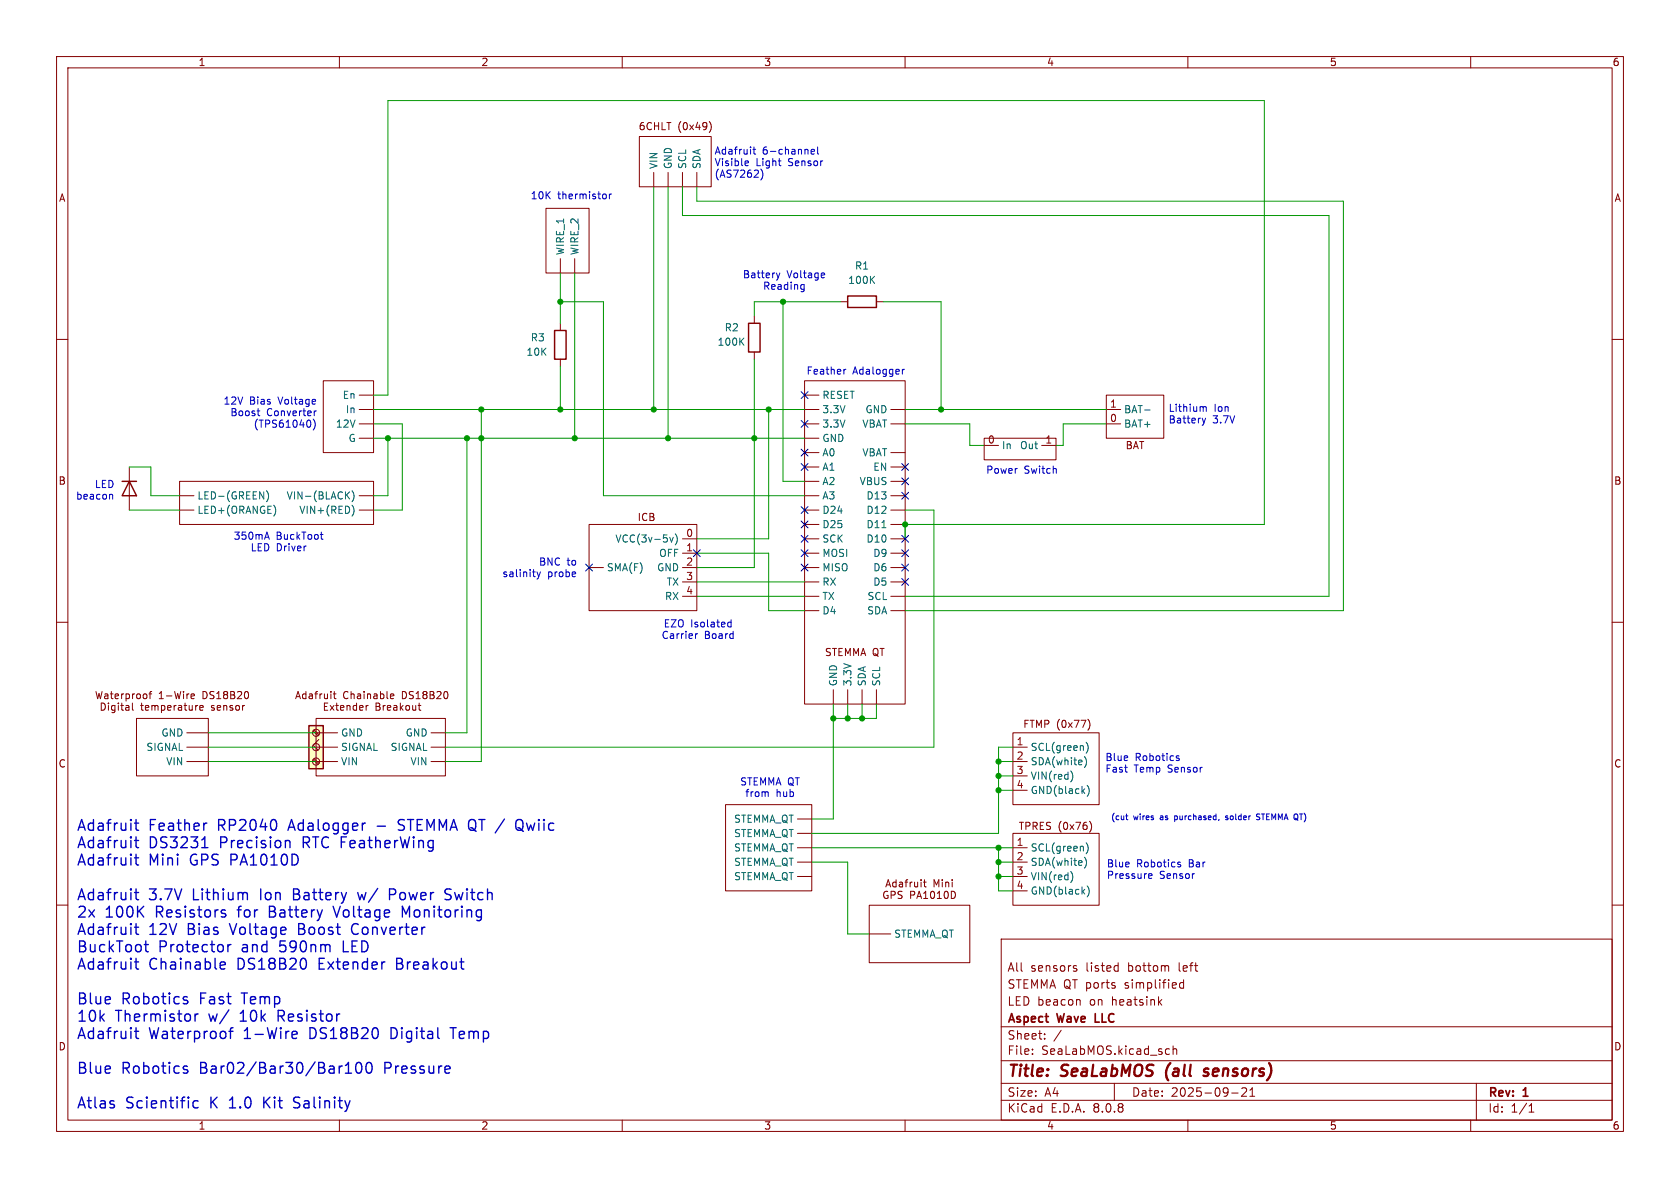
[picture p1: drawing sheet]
<svg xmlns="http://www.w3.org/2000/svg" width="297mm" height="210mm" viewBox="0 0 297 210" stroke-linecap="round" stroke-linejoin="round" font-family="sans-serif">
<g fill="none" stroke="#840000" stroke-width=".18">
<path d="M10 10h277v190h-277zM12 12h273v186h-273zM60 10v2M110 10v2M160 10v2M210 10v2M260 10v2M113 24.1h12.7v8.9h-12.7zM115.6 30.5v2.5M118.1 30.5v2.5M120.6 30.5v2.5M123.2 30.5v2.5"/>
<path d="M125.4 21.5a1.46 1.46 0 0 1 0 1.9M133.3 55.9v1.3M148.6 53.3h1.3M154.9 53.3h1.3M10 60h2M57.1 67.3h8.9v12.7h-8.9zM63.5 74.9h2.5M63.5 72.4h2.5M63.5 69.9h2.5M63.5 77.5h2.5M133.3 62.2v1.3M174 77.5h12.7v3.8h-12.7z"/>
<path d="M174 78.7h2.5M184.1 78.7h2.6M195.6 69.9h10.1v7.6h-10.1zM195.6 74.9h2.5M195.6 72.4h2.5M285 60h2M10 110h2M285 110h2M128.3 142.2h15.2v15.3h-15.2zM141 154.9h2.5M141 152.4h2.5M141 149.9h2.5"/>
<path d="M141 147.3h2.5M141 144.8h2.5M10 160h2M177 166h108v32h-108zM190 171.2l.3 .1 .1 .2-.2 .2h-.3M190 170.7l.3 .1M190.7 176.7l.3 .2v.8M197.2 170.7l.5 .1M197.7 171.6l-.5 .1M197.7 170.2v1.5M205 177.1l.4 .6M205.4 176.7l-.6 .6"/>
<path d="M206.4 170.7l.2 .2v.8M209.2 173.2v1.5M209.2 173.8l-.4-.1-.3 .3v.4l.2 .2h.5M285 160h2M60 198v2M110 198v2M160 198v2M177 194.5h108M177 191.5h108M177 187.5h108M177 181.5h108M182.5 186.3v.1"/>
<path d="M182.5 185.5v.1M184.7 183.6v.1M184.7 182.8v.1M187.6 182.1l-1.3 2M197 191.5v3M206.3 185.4l.4 .1M206.7 186.3l-.4 .1M207.4 185.5l.2-.1 .4 .1v.9M207.4 184.9v1.5M210 198v2M217.7 193.2h1.2M220.3 192.4v.5l-.8 .9h.9"/>
<path d="M221 193.8h.8M221 192.7l.4-.4v1.5M260 198v2M261 191.5v6.5M270.3 196.6h.9M270.3 195.5l.4-.4v1.5"/>
</g>
<path d="M206.2 189.3v1.1M213.6 189a.49 .49 0 0 0-.8 .3l.1 .1 .7 .2v.3l-.3 .3-.6-.1" fill="none" stroke="#840000" stroke-width=".4"/>
<path d="M193.6 179.2v1.5h.7" fill="none" stroke="#840000" stroke-width=".3"/>
<path d="M132.3 57.2h2.1v5h-2.1zM149.9 52.3h5v2.1h-5z" fill="none" stroke="#840000" stroke-width=".25"/>
<path d="M131.5 59.8l-.7 .7M154.1 49.4l.5 .7M154.6 48.8l-.7 .8M131 60.3l.5 .7M202.4 72.5h.9" fill="none" stroke="#006464" stroke-width=".18"/>
<path d="M54.6 128.3h2.5v7.6h-2.5z" fill="#ffffc2"/>
<g fill="none" stroke="#840000" stroke-width=".18">
<path d="M96.5 36.8h7.6v11.5h-7.6zM99.1 45.7v2.6M99.1 57.2v1.2M101.6 45.7v2.6M99.1 63.5v1.3M142.2 67.3h17.8v57.2h-17.8zM142.2 74.9h2.6M142.2 72.4h2.6M142.2 77.5h2.6M142.2 69.9h2.6M157.5 74.9h2.5M157.5 72.4h2.5"/>
<path d="M22.9 82.6v7.6M31.7 85.1h34.3v7.6h-34.3zM31.7 90.2h2.6M31.7 87.6h2.6M63.5 90.2h2.5M63.5 87.6h2.5M104.1 92.7h19.1v15.3h-19.1zM120.6 95.3h2.6M120.6 97.8h2.6M142.2 90.2h2.6M142.2 87.6h2.6M142.2 95.3h2.6"/>
<path d="M142.2 97.8h2.6M142.2 80h2.6M142.2 82.6h2.6M142.2 85.1h2.6M142.2 92.7h2.6M157.5 90.2h2.5M157.5 87.6h2.5M157.5 95.3h2.5M157.5 97.8h2.5M157.5 80h2.5M157.5 82.6h2.5M157.5 85.1h2.5"/>
<path d="M157.5 92.7h2.5M104.1 100.3h2.6M120.6 100.3h2.6M120.6 102.9h2.6M120.6 105.4h2.6M142.2 100.3h2.6M142.2 102.9h2.6M142.2 105.4h2.6M142.2 108h2.6M157.5 100.3h2.5M157.5 102.9h2.5M157.5 105.4h2.5"/>
<path d="M157.5 108h2.5M17 122.2l.3 1.3 .2-.9 .2 .9 .4-1.3M17.9 124.3v1.3l.6-.2M18.5 122.7h.5l.1 .8M19.2 124.7v.9M19.5 122.7h.5M19.7 122.2v1.1M19.8 125.4l.2 .2 .3-.1M20.3 124.7v1l-.2 .3-.3-.1M20.4 123.1l.6-.1-.1-.3h-.4l-.1 .1v.6h.5M20.9 124.3v.1M20.9 124.7v.9"/>
<path d="M21.3 124.7h.5M21.5 122.7v.8M21.5 124.3v1.1l.3 .2M21.9 122.7l-.4 .2M22.3 124.8h.4l.1 .8M22.3 122.7h.3l.3 .2-.1 .5h-.5M22.3 122.7v1.2M22.8 125l-.4 .1-.2 .2 .2 .3 .4-.1M23.4 124.3v1.1l.2 .2M23.4 122.7v.8M23.8 122.7l-.4 .2M24.1 127h12.7v10.2h-12.7z"/>
<path d="M24.3 122.7h.3l.2 .2v.4l-.2 .2-.3-.1-.1-.1zM24.9 124.7h.4M25 124.3v1.1l.3 .2M25.4 122.7h.3l.3 .2v.4l-.3 .2-.3-.1-.1-.1zM25.7 125.1l.6-.1-.1-.2-.3-.1-.2 .2 .1 .6h.4M26.3 122.7h.5M26.8 122.2l-.3 .2v1.1M26.9 124.8l.3-.1 .2 .2M26.9 124.7v.9M27.4 124.9l.2-.2 .3 .1v.8M27.4 124.9v.7M28.2 123.5h.7"/>
<path d="M28.2 122.6l.3-.4v1.3M28.5 124.8l.4-.1 .2 .2-.1 .6h-.5M28.5 124.7v1.3M29.4 123h1M29.6 125.1l.6-.1v-.2l-.4-.1-.2 .2 .1 .6h.5M30.8 124.7v.9M30.9 122.2l.3 1.3 .2-.9 .3 .9 .3-1.3M31.1 124.7l-.3 .2M31.6 124.8h.5v.8M32.1 125l-.4 .1-.2 .2 .2 .3 .4-.1M32.4 122.2v.2M32.4 122.7v.8"/>
<path d="M32.5 124.7h.5M32.7 124.3v1.1l.3 .2M33 129.5h3.8M33 132.1h3.8M33 134.6h3.8M33.1 122.7v.8M33.4 122.7l-.3 .2M33.4 124.7l.1 .8 .3 .1 .2-.2M33.8 123.1l.6-.1-.1-.3h-.3l-.2 .1v.6h.5M34 124.7v.9M34.6 124.7v.9M35 124.7l-.4 .2"/>
<path d="M35.3 125.1l.6-.1v-.2l-.4-.1-.2 .2 .1 .6h.5M35.9 122.2a.64 .64 0 0 1 .7 .7 .64 .64 0 0 1-.7 .6zM37.8 122.3l-.5-.1-.1 .2v.3l.5 .3 .1 .3-.2 .2-.5-.1M37.9 124.8l-.3-.1-.2 .2v.2l.5 .1v.3h-.5M38.3 123.5h.7M38.3 122.6l.4-.4v1.3M38.9 124.8l-.3-.1-.2 .2 .1 .6h.4M39 125l-.6 .1M39.8 122.8l-.3-.3 .3-.3h.2l.2 .3-.2 .3M39.8 122.8h.2M39.8 122.8l-.3 .2M40 122.8l.2 .2"/>
<path d="M40.8 122.8h.4M41.2 122.8l.3-.2-.1-.2-.6-.2v1.3M41.2 122.8l.3 .3M42 122.4l.5-.2 .2 .4-.8 .9M43.2 123l.1-.5 .2-.3 .3 .2 .1 .6M52.3 123.5l.4-1.3 .4 1.3M54.1 122.2v1.3M54.1 122.7h-.4l-.2 .2M54.7 122.7h.5v.8M55.3 134.3l.9 .8M55.3 131.7l.9 .9M55.3 129.2l.9 .8"/>
<path d="M55.5 134.1l.9 .9M55.5 129l.9 .9M55.7 122.7h.4M55.9 127h22.8v10.2h-22.8zM55.9 129.5h3.8M55.9 132.1h3.8M55.9 134.6h3.8M56.1 122.2l-.3 .2v1.1M56.4 130.7l-.9 .9M56.6 122.7v.8M56.9 122.7l-.3 .2M57.3 124.3v1.3h.7"/>
<path d="M57.3 122.7v.6M57.9 122.7v.8M58.4 124.7l.6 .9M58.5 122.2v.2M58.5 122.7v.8M58.9 122.7h.5M59 124.7l-.6 .9M59.1 122.2v1.1M59.5 125.4l.3 .2M60.2 125.1l.6-.1-.1-.2-.3-.1-.2 .2 .1 .6h.4M61.3 124.8l.2-.1 .3 .1 .1 .8M61.3 124.7v.9"/>
<path d="M61.5 122.4a.6 .6 0 0 0-.8 .4 .6 .6 0 0 0 .6 .7l.2-.1M62.1 122.8l.1-.1h.4v.8M62.1 122.2v1.3M63 124.8l-.3-.1-.3 .2 .2 .6h.4M63 124.3v1.3M63.2 122.7h.5l.1 .8M63.6 125.1l.6-.1-.1-.2-.3-.1-.2 .2v.6h.5M63.8 123h-.5l-.1 .2 .1 .3 .5-.1M64.4 122.2v.2M64.4 122.7v.8M64.7 124.7v.9M65 122.8l.2-.1h.3v.8"/>
<path d="M65 122.7v.8M65.1 124.7l-.4 .2M66.1 122.7h.5l.1 .8M66.5 124.3h.4l.2 .2-.2 .4 .2 .1 .1 .3-.2 .3h-.5zM66.5 124.9h.4M66.7 123h-.5l-.1 .2 .1 .3 .5-.1M67.3 122.7h.3l.3 .2-.1 .5h-.5M67.3 122.2v1.3M67.8 124.7v.9M68.1 124.7l-.3 .2M68.4 122.2v1.1l.2 .2M68.5 125.1l.6-.1-.1-.2-.3-.1-.2 .2v.6h.5"/>
<path d="M69 123.1l.6-.1v-.3h-.4l-.2 .1 .1 .6h.5M69.6 124.8h.5l.1 .8M70.2 125l-.5 .1-.1 .2 .1 .3 .5-.1M70.8 124.3v1.3M70.9 125.1l.4 .5M71.1 122.2a.64 .64 0 0 1 .8 .7 .64 .64 0 0 1-.8 .6zM71.3 124.7l-.5 .5M71.9 124.8l.3-.1 .2 .2v.4l-.2 .3-.3-.1-.2-.2zM73 124.7v.8l.3 .1 .2-.2M73.1 122.3l-.5-.1-.2 .2v.3l.6 .3 .1 .3-.3 .2-.5-.1M73.5 124.7v.9M73.6 123.5h.7"/>
<path d="M73.6 122.6l.3-.4v1.3M73.9 124.7h.5M74.1 124.3v1.1l.3 .2M75 122.8l-.2-.3 .2-.3h.3l.2 .3-.2 .3M75 122.8l-.2 .2v.4l.2 .1 .4-.1 .1-.1v-.3l-.2-.2M75 122.8h.3M76 122.2h.5l.2 .3-.2 .3 .2 .2 .1 .3-.3 .2h-.5zM76 122.8h.5M76.2 129.5h2.5M76.2 132.1h2.5M76.2 134.6h2.5M77.2 122.4l.5-.2 .3 .4-.8 .9h.8"/>
<path d="M78.6 122.4l.2-.2a.68 .68 0 0 1 .4 .7 .68 .68 0 0 1-.4 .6l-.2-.1-.1-.4zM147.3 121.9v2.6M149.9 121.9v2.6M152.4 121.9v2.6M154.9 121.9v2.6M179.1 129.5h15.2v12.7h-15.2zM179.1 132.1h2.5M179.1 134.6h2.5M179.1 137.2h2.5M179.1 139.7h2.5M192.3 127.1a1.46 1.46 0 0 1 0 2M156.6 156.8l.4-1.3 .4 1.3"/>
<path d="M156.7 156.4h.6M156.9 157.6a.59 .59 0 0 0-.7 .6 .59 .59 0 0 0 .7 .6l.1-.5h-.2M157.5 158.2h.6l.2-.2-.1-.3-.7-.1v1.2M158.4 155.5v1.3M158.4 156l-.3-.1-.3 .3 .1 .5h.5M159 156h.5l.1 .8M159.5 157.6h-.5l-.2 .1v.3l.6 .3 .1 .3-.3 .2h-.4M159.6 156.2l-.5 .1-.1 .2 .1 .3 .5-.1M160 155.9h.5M160.5 155.5l-.3 .2v1.1M160.9 155.9v.9M161 158.2h.6l.1-.2v-.3l-.7-.1v1.2"/>
<path d="M161.3 155.9l-.4 .3M161.7 155.9v.8l.3 .1 .2-.1M162.1 158.8l.4-1.2 .4 1.2M162.2 158.5h.6M162.2 155.9v.9M162.8 155.5v.1M162.8 155.9v.9M163.3 155.9h.4M163.3 158.8h.7M163.3 157.9l.3-.3v1.2M163.4 155.5v1.1l.3 .2M164.6 157.7l.2-.1a.68 .68 0 0 1 .4 .6 .68 .68 0 0 1-.4 .6l-.2-.1-.1-.4z"/>
<path d="M165.1 156.8v-1.3l.5 .9 .4-.9v1.3M165.7 158.8h.7M165.7 157.9l.4-.3v1.2M166.6 155.5v.1M166.6 155.9v.9M167 158.7l.2 .1 .3-.1M167.2 156.1l.2-.2 .3 .1v.8M167.2 155.9v.9M168.2 157.6v1.2l.6-.2M168.3 155.5v.1M168.3 155.9v.9M179.1 147.3h15.2v12.7h-15.2z"/>
<path d="M179.1 149.9h2.5M179.1 152.4h2.5M179.1 154.9h2.5M179.1 157.5h2.5M192.6 145.2a1.46 1.46 0 0 1 0 1.9M153.7 160h17.7v10.2h-17.7zM153.7 165.1h3.8"/>
<circle cx="55.9" cy="134.6" r=".63"/>
<circle cx="55.9" cy="129.5" r=".63"/>
<circle cx="55.9" cy="132.1" r=".63"/>
</g>
<path d="M98 58.4h2.1v5.1h-2.1zM21.6 85.1h2.5M22.9 85.1l1.2 2.5h-2.5zM54.6 128.3h2.5v7.6h-2.5z" fill="none" stroke="#840000" stroke-width=".25"/>
<g fill="none" stroke="#006464" stroke-width=".18">
<path d="M47.1 86.8a1.46 1.46 0 0 1 0 1.9M48.6 89.5l.1 .6-.1 .9M61.3 87.5l.5 .7M61.8 86.9l-.7 .8M62.2 89.3a1.46 1.46 0 0 1 0 1.9M62.2 86.8a1.46 1.46 0 0 1 0 1.9M118.4 95l.3 .8 .3-.8M119.4 94.4a1.46 1.46 0 0 1 0 1.9M155.9 93.3h.7M189.4 136.3a1.47 1.47 0 0 1-.1 1.9M191.7 133.7a1.46 1.46 0 0 1 0 2M192 131.2a1.46 1.46 0 0 1 0 1.9"/>
<path d="M192.2 138.8a1.46 1.46 0 0 1 0 2M189.4 154.1a1.47 1.47 0 0 1-.1 1.9M191.7 151.5a1.46 1.46 0 0 1 0 2M192 149a1.46 1.46 0 0 1 0 1.9M192.2 156.6a1.46 1.46 0 0 1 0 1.9"/>
</g>
<g fill="none" stroke="#0000c2" stroke-width=".18">
<path d="M106.9 34.3l.3 .2v.4l-.3 .2M107.7 34.3v.8M108.1 34.3l-.4 .2M131.9 28.4l.4 .1v.2l-.6 .2M132.3 29.2l-.4 .1M133.1 26.4h.5M133.3 26v1.1l.3 .1M134.8 30.4v.9l-.3 .5M137.6 28.4h.5M137.9 29.3h.2M143.4 26.8l.6-.1-.1-.2-.3-.1-.2 .2 .1 .6h.4M144.5 26v1.1l.2 .1"/>
<path d="M137.3 48.3l.3 .8M137.6 49.1l-.2 .4M137.9 48.3l-.3 .8M141.8 50.3l.4 .1M142.2 50.3v1l-.2 .2-.3 .1M142.2 51.1h-.4M145.6 48.3l.2 .3-.6 .1M145.7 49l-.1 .1M45.5 72.6h.4M45.7 73.4l.2 .1M54.8 74.3l.1 .4-.1 .8M55.4 74.1a1.47 1.47 0 0 1 0 1.9"/>
<path d="M55.5 72.6v.9M55.9 72.6l-.4 .3M149.5 65.3l-.3 .2M159.5 65.3v.8M159.9 65.3l-.4 .2M212.5 73.9l.3 .9M212.6 71.9l.1 .2M212.7 72.1v.6M212.7 72.1l.2-.2h.3l.1 .8M212.8 74.8l-.2 .3M213.1 73.9l-.3 .9M19.6 87.4l.3 .2v.6"/>
<path d="M46.9 95h.6M47.2 94.1l.4 1.2M56.6 94.5h.5M56.8 95.2l.3 .1M94.9 101.1l.3 .8M95.2 101.9l-.3 .5M95.5 101.1l-.3 .8M123 112v.9M123.3 112l-.3 .3M128.8 110.8h.4M128.8 110h.4M129.2 109.6v1.2"/>
<path d="M135.6 140l.2 .1v.7M208 134l.5 .2-.1 .2h-.3M208 133.7h.4M199 144.2h.4M199.2 144.8l.2 .1M203.1 155.2h.5M203.1 154.5l.4-.1 .2 .3-.6 .2M207.7 144.2v1M207.7 144.9h.1M207.8 144.2l-.1 .1M208.3 152.8l.4 .2v.2h-.4M208.3 152.5h.4"/>
<path d="M215.5 144.9v.1M216.7 144.9h.3M217 144.2l-.3 .2v.1l.3 .1M222.7 144.7l-.2 .2h-.4M222.7 143.9h-.4l-.2 .2 .1 .2 .5 .3"/>
</g>
<g fill="none" stroke="#0000c2" stroke-width=".24">
<path d="M23.8 145.5h.7M23.8 148.6h.7M23.8 151.6h.7M23.8 157.8h.7M24.1 144.9v1.6v.2l.4 .1M24.1 147.9v1.7v.2h.4M24.1 151v1.6v.2l.4 .1M24.1 157.1v1.7v.2h.4M35.7 149.8h1.1M36.6 145.5l-.4 .1M43.5 157.8l.2 .2v1M50.7 148.6h.3l.3 .2v1"/>
<path d="M63.2 157.8l.4 1.2M64.4 145.5h.2M68.9 158.1h.7M69.6 157.1h-.7v1.9M70.4 146.7l.7 .1M70.8 144.9l-.2 .1a.45 .45 0 0 0-.2 .4 .45 .45 0 0 0 .4 .4M78.7 157.7a.91 .91 0 0 0 .9 .5l.1 .3M79.7 158.7l-.3 .3h-.7M79.7 157.2l-.7-.1-.3 .4M91.2 145.5a.64 .64 0 0 1 .6-.7 .64 .64 0 0 1 .6 .7v.6a.64 .64 0 0 1-.6 .7 .64 .64 0 0 1-.6-.7M91.5 146.3l.4 .1 .6 .6M23.8 163.9h.7"/>
<path d="M23.8 170h.7M24.1 163.3v1.6v.2l.4 .1M24.1 169.4v1.6v.2l.4 .1M25.5 167h.7M25.8 166.3v1.7l.1 .2h.3M32.5 176.7l.4 .1 .3 .3-.1 .3h-.5M32.5 176.3l.2-.1 .4 .1M34.5 179.2v1.3M35 179.2l-.3 .1-.2 .3M39 170.1l.6-.1 .1 .1 .1 .4-.9 .2M39 171.2l.2 .1 .5-.1M39.4 161.5l.4 .1 .1 .2-.2 .3h-.4"/>
<path d="M39.4 160.8l.4 .1M40.3 167v1.2M40.8 167l-.3 .1-.2 .2M49.2 178.6v1.9M49.2 179.6h.7M58.9 160.2l.6 1.9M62.2 163.7a1.22 1.22 0 0 0 .3 1.4M72.4 160.2l-.6 1.4-.7-1.4v1.9M20.2 195.3v.2v.3M23.8 182.3h.7M24.1 181.7v1.6v.2l.4 .1M32.5 189l.4 .1 .3 .2-.1 .3-.5 .1"/>
<path d="M32.5 188.5l.2-.1 .4 .1M35 194.7l-.5-.1-.4 .3v.6l.2 .3h.2h.5M40.5 182.3h.7M41.2 181.7l-.4 .1-.1 .1v1.7M51.9 195.8h.7M51.9 182.3l.5 .1 .1 .4-.9 .1M52.3 193.9l-.2 .1a.45 .45 0 0 0-.2 .5 .45 .45 0 0 0 .4 .3M52.4 183.5l-.5 .1M61.1 189.7h1.1M61.1 188.4l.5-.6v1.9M63.1 188a.46 .46 0 0 1 .4-.2 .46 .46 0 0 1 .4 .4 .98 .98 0 0 1-.6 1.5 1.16 1.16 0 0 1-.2-1.7zM64.9 188a.46 .46 0 0 1 .4-.2 .46 .46 0 0 1 .4 .4 .98 .98 0 0 1-.6 1.5 1.16 1.16 0 0 1-.2-1.7z"/>
<path d="M69.6 181.7h-.5v1.9h.5M79.6 181.7h1.1"/>
</g>
<g fill="none" stroke="#009600" stroke-width=".18">
<path d="M115.6 33v39.4M118.1 33v44.5M120.6 33v5.1h114.3v67.3h-74.9M123.2 33v2.6h114.3v72.4h-77.5M99.1 53.3h7.6v34.3h35.5M99.1 48.3v8.9M101.6 48.3v29.2M138.4 53.3v31.8h3.8M148.6 53.3h-15.3v2.6M156.2 53.3h10.2v19.1M66 77.5h76.2M66 72.4h76.2"/>
<path d="M66 69.9h2.6v-52.1h154.9v74.9h-63.5v2.6M66 74.9h5.1v15.3h-5.1M68.6 77.5v10.1h-2.6M82.5 77.5v52h-3.8M85.1 72.4v62.2h-6.4M99.1 64.8v7.6M133.3 63.5v36.8h-10.1M135.9 72.4v22.9h-12.7M160 72.4h35.6M160 74.9h11.4v3.8h2.6M195.6 74.9h-7.6v3.8h-1.3M22.9 82.6h3.8v5h5"/>
<path d="M22.9 90.2h8.8M123.2 97.8h12.7v10.2h6.3M160 90.2h5.1v41.9h-86.4M123.2 105.4h19M123.2 102.9h19M36.8 134.6h19.1M36.8 132.1h19.1M36.8 129.5h19.1M147.3 124.5v20.3h-3.8M149.9 124.5v2.5M152.4 124.5v2.5M154.9 124.5v2.5h-7.6"/>
<path d="M176.5 137.2h2.6M176.5 139.7h2.6M176.5 134.6h2.6M179.1 132.1h-2.6v15.2h-33M143.5 152.4h6.4v12.7h3.8M143.5 149.9h35.6M176.5 149.9v7.6h2.6M176.5 152.4h2.6M176.5 154.9h2.6"/>
</g>
<g fill="none" stroke="#000084" stroke-width=".18">
<path d="M141.6 69.2l1.2 1.3M141.6 74.3l1.2 1.2M141.6 79.4l1.2 1.2M142.8 69.2l-1.2 1.3M142.8 74.3l-1.2 1.2M142.8 79.4l-1.2 1.2M103.5 99.7l1.2 1.2M104.7 99.7l-1.2 1.2M122.6 97.2l1.2 1.2M123.8 97.2l-1.2 1.2M141.6 94.6l1.2 1.3M141.6 89.6l1.2 1.2"/>
<path d="M141.6 92.1l1.2 1.2M141.6 81.9l1.2 1.3M141.6 99.7l1.2 1.2M141.6 97.2l1.2 1.2M142.8 94.6l-1.2 1.3M142.8 89.6l-1.2 1.2M142.8 92.1l-1.2 1.2M142.8 81.9l-1.2 1.3M142.8 99.7l-1.2 1.2M142.8 97.2l-1.2 1.2M159.4 94.6l1.2 1.3M159.4 87l1.2 1.2"/>
<path d="M159.4 84.5l1.2 1.2M159.4 97.2l1.2 1.2M159.4 81.9l1.2 1.3M159.4 99.7l1.2 1.2M160.6 94.6l-1.2 1.3M160.6 87l-1.2 1.2M160.6 84.5l-1.2 1.2M160.6 97.2l-1.2 1.2M160.6 81.9l-1.2 1.3M160.6 99.7l-1.2 1.2M159.4 102.3l1.2 1.2M160.6 102.3l-1.2 1.2"/>
</g>
<g fill="#009600" stroke="#009600" stroke-width=".18">
<circle cx="138.4" cy="53.3" r=".46"/>
<circle cx="160" cy="92.7" r=".46"/>
<circle cx="135.9" cy="72.4" r=".46"/>
<circle cx="133.3" cy="77.5" r=".46"/>
<circle cx="176.5" cy="137.2" r=".46"/>
<circle cx="176.5" cy="139.7" r=".46"/>
<circle cx="176.5" cy="154.9" r=".46"/>
<circle cx="176.5" cy="152.4" r=".46"/>
<circle cx="176.5" cy="149.9" r=".46"/>
<circle cx="176.5" cy="134.6" r=".46"/>
<circle cx="99.1" cy="53.3" r=".46"/>
<circle cx="115.6" cy="72.4" r=".46"/>
<circle cx="99.1" cy="72.4" r=".46"/>
<circle cx="101.6" cy="77.5" r=".46"/>
<circle cx="68.6" cy="77.5" r=".46"/>
<circle cx="166.4" cy="72.4" r=".46"/>
<circle cx="147.3" cy="127" r=".46"/>
<circle cx="149.9" cy="127" r=".46"/>
<circle cx="118.1" cy="77.5" r=".46"/>
<circle cx="152.4" cy="127" r=".46"/>
<circle cx="82.5" cy="77.5" r=".46"/>
<circle cx="85.1" cy="77.5" r=".46"/>
<circle cx="85.1" cy="72.4" r=".46"/>
</g>
<g font-size="2.8" fill="#840000">
<text x="178" y="190.9">Title:</text>
<text x="187.7" y="190.9">SeaLabMOS</text>
<text x="206.9" y="190.9">(all</text>
<text x="214.5" y="190.9">sensors)</text>
</g>
<g font-size="2.7" fill="#0000c2">
<text x="13.5" y="147">Adafruit</text>
<text x="26.3" y="147">Feather</text>
<text x="38.7" y="147">RP2040</text>
<text x="51.6" y="147">Adalogger</text>
<text x="67.4" y="147">-</text>
<text x="71.6" y="147">STEMMA QT /</text>
<text x="93.3" y="147">Qwiic</text>
<text x="13.5" y="150.1">Adafruit</text>
<text x="13.5" y="153.2">Adafruit</text>
<text x="26.3" y="150.1">DS3231</text>
<text x="26.3" y="153.2">Mini</text>
<text x="33.8" y="153.2">GPS PA1010D</text>
<text x="39.1" y="150.1">Precision</text>
<text x="54" y="150.1">RTC FeatherWing</text>
<text x="13.5" y="159.3">Adafruit</text>
<text x="26.3" y="159.3">3.7V</text>
<text x="34.3" y="159.3">Lithium</text>
<text x="46.5" y="159.3">Ion</text>
<text x="52.6" y="159.3">Battery</text>
<text x="64.5" y="159.3">w/</text>
<text x="70.3" y="159.3">Power</text>
<text x="80.5" y="159.3">Switch</text>
<text x="13.5" y="162.4">2x</text>
<text x="13.5" y="165.4">Adafruit</text>
<text x="18.6" y="162.4">100K</text>
<text x="26.3" y="165.4">12V</text>
<text x="27.7" y="162.4">Resistors</text>
<text x="33.4" y="165.4">Bias</text>
<text x="41.2" y="165.4">Voltage</text>
<text x="42.6" y="162.4">for</text>
<text x="48.4" y="162.4">Battery</text>
<text x="53.5" y="165.4">Boost</text>
<text x="60.2" y="162.4">Voltage</text>
<text x="63.3" y="165.4">Converter</text>
<text x="72.5" y="162.4">Monitoring</text>
<text x="13.5" y="168.5">BuckToot</text>
<text x="13.5" y="171.6">Adafruit</text>
<text x="26.3" y="171.6">Chainable</text>
<text x="28" y="168.5">Protector</text>
<text x="42.2" y="171.6">DS18B20</text>
<text x="43" y="168.5">and</text>
<text x="49.9" y="168.5">590nm</text>
<text x="56.8" y="171.6">Extender</text>
<text x="61.4" y="168.5">LED</text>
<text x="70.9" y="171.6">Breakout</text>
<text x="13.5" y="177.7">Blue</text>
<text x="21.5" y="177.7">Robotics</text>
<text x="35.5" y="177.7">Fast</text>
<text x="43.3" y="177.7">Temp</text>
<text x="13.5" y="180.8">10k</text>
<text x="13.5" y="183.8">Adafruit</text>
<text x="20.4" y="180.8">Thermistor</text>
<text x="26.3" y="183.8">Waterproof</text>
<text x="37.2" y="180.8">w/</text>
<text x="42.9" y="180.8">10k</text>
<text x="43.3" y="183.8">1-Wire</text>
<text x="49.9" y="180.8">Resistor</text>
<text x="55.2" y="183.8">DS18B20</text>
<text x="69.9" y="183.8">Digital</text>
<text x="80.9" y="183.8">Temp</text>
<text x="13.5" y="190">Blue</text>
<text x="21.5" y="190">Robotics</text>
<text x="35.5" y="190">Bar02/Bar30/Bar100</text>
<text x="68.4" y="190">Pressure</text>
<text x="13.5" y="196.1">Atlas</text>
<text x="22.2" y="196.1">Scientific</text>
<text x="37.4" y="196.1">K</text>
<text x="41" y="196.1">1.0</text>
<text x="47.4" y="196.1">Kit</text>
<text x="53" y="196.1">Salinity</text>
</g>
<g font-size="2.1" fill="#840000">
<text x="178" y="172">All</text>
<text x="182.2" y="172">sensors</text>
<text x="192" y="172">listed</text>
<text x="199.5" y="172">bottom</text>
<text x="208.6" y="172">left</text>
<text x="178" y="178">LED beacon</text>
<text x="178" y="175">STEMMA QT ports</text>
<text x="192.7" y="178">on</text>
<text x="196.7" y="178">heatsink</text>
<text x="199" y="175">simplified</text>
<text x="178" y="184">Sheet:</text>
<text x="178" y="181.2">Aspect</text>
<text x="187" y="181.2">Wave</text>
<text x="194.3" y="181.2">LLC</text>
<text x="178" y="186.7">File:</text>
<text x="184.1" y="186.7">SeaLabMOS.kicad_sch</text>
<text x="178" y="196.9">KiCad</text>
<text x="178" y="194.1">Size:</text>
<text x="184.7" y="194.1">A4</text>
<text x="185.7" y="196.9">E.D.A.</text>
<text x="193.3" y="196.9">8.0.8</text>
<text x="200" y="194.1">Date:</text>
<text x="207" y="194.1">2025-09-21</text>
<text x="263" y="194.3">Rev:</text>
<text x="263" y="196.9">Id:</text>
<text x="267.1" y="196.9">1/1</text>
<text x="269.4" y="194.3">1</text>
</g>
<g font-size="1.8" fill="#840000">
<text x="35" y="11.9">1</text>
<text x="85" y="11.9">2</text>
<text x="135" y="11.9">3</text>
<text x="185" y="11.9">4</text>
<text x="235" y="11.9">5</text>
<text x="285" y="11.9">6</text>
<text x="112.8" y="23.2">6CHLT</text>
<text x="119.8" y="23.2">(0x49)</text>
<text x="10.3" y="35.9">A</text>
<text x="285.3" y="35.9">A</text>
<text x="198.9" y="79.6">BAT</text>
<text x="10.3" y="85.9">B</text>
<text x="285.3" y="85.9">B</text>
<text x="112.6" y="92.3">ICB</text>
<text x="145.7" y="116.2">STEMMA QT</text>
<text x="14.6" y="124.8">1-Wire</text>
<text x="39.5" y="124.8">temperature</text>
<text x="42.8" y="124.8">Adafruit</text>
<text x="51.3" y="124.8">Chainable</text>
<text x="52.2" y="124.8">sensor</text>
<text x="180.8" y="128.9">FTMP (0x77)</text>
<text x="10.3" y="135.9">C</text>
<text x="285.3" y="135.9">C</text>
<text x="180" y="146.9">TPRES (0x76)</text>
<text x="167.1" y="158.1">PA1010D</text>
<text x="10.3" y="185.9">D</text>
<text x="285.3" y="185.9">D</text>
<text x="35" y="199.9">1</text>
<text x="85" y="199.9">2</text>
<text x="135" y="199.9">3</text>
<text x="185" y="199.9">4</text>
<text x="235" y="199.9">5</text>
<text x="285" y="199.9">6</text>
</g>
<g font-size="1.8" fill="#006464">
<text x="116.4" y="30" transform="rotate(-90 116.4 30)">VIN</text>
<text x="119" y="30" transform="rotate(-90 119 30)">GND</text>
<text x="121.5" y="30" transform="rotate(-90 121.5 30)">SCL</text>
<text x="124.1" y="30" transform="rotate(-90 124.1 30)">SDA</text>
<text x="99.9" y="45.2" transform="rotate(-90 99.9 45.2)">WIRE_1</text>
<text x="102.5" y="45.2" transform="rotate(-90 102.5 45.2)">WIRE_2</text>
<text x="151.1" y="47.9">R1</text>
<text x="149.8" y="50.4">100K</text>
<text x="128" y="58.8">R2</text>
<text x="93" y="63.1">10K</text>
<text x="93.7" y="60.6">R3</text>
<text x="126.8" y="61.3">100K</text>
<text x="60.5" y="70.7">En</text>
<text x="145.3" y="70.7">RESET</text>
<text x="59.3" y="75.8">12V</text>
<text x="61" y="73.3">In</text>
<text x="145.3" y="75.8">3.3V</text>
<text x="145.3" y="73.3">3.3V</text>
<text x="152.4" y="75.8">VBAT</text>
<text x="152.9" y="73.3">GND</text>
<text x="198.6" y="75.8">BAT+</text>
<text x="198.6" y="73.3">BAT-</text>
<text x="61.5" y="78.3">G</text>
<text x="145.3" y="80.9">A0</text>
<text x="145.3" y="83.4">A1</text>
<text x="145.3" y="78.3">GND</text>
<text x="152.4" y="80.9">VBAT</text>
<text x="154.3" y="83.4">EN</text>
<text x="177" y="79.6">In</text>
<text x="180.2" y="79.6">Out</text>
<text x="34.8" y="88.5">LED-(GREEN)</text>
<text x="50.6" y="88.5">VIN-(BLACK)</text>
<text x="145.3" y="86">A2</text>
<text x="145.3" y="88.5">A3</text>
<text x="151.9" y="86">VBUS</text>
<text x="153.1" y="88.5">D13</text>
<text x="34.8" y="91">LED+(ORANGE)</text>
<text x="52.8" y="91">VIN+(RED)</text>
<text x="145.3" y="91">D24</text>
<text x="145.3" y="93.6">D25</text>
<text x="153.1" y="93.6">D11</text>
<text x="153.1" y="91">D12</text>
<text x="107.2" y="101.2">SMA(F)</text>
<text x="108.7" y="96.1">VCC(3v-5v)</text>
<text x="116.1" y="101.2">GND</text>
<text x="116.4" y="98.7">OFF</text>
<text x="145.3" y="101.2">MISO</text>
<text x="145.3" y="98.7">MOSI</text>
<text x="145.3" y="96.1">SCK</text>
<text x="153.1" y="96.1">D10</text>
<text x="154.3" y="101.2">D6</text>
<text x="154.3" y="98.7">D9</text>
<text x="117.5" y="106.3">RX</text>
<text x="117.8" y="103.7">TX</text>
<text x="145.3" y="103.7">RX</text>
<text x="145.3" y="106.3">TX</text>
<text x="153.3" y="106.3">SCL</text>
<text x="154.3" y="103.7">D5</text>
<text x="145.3" y="108.8">D4</text>
<text x="153.2" y="108.8">SDA</text>
<text x="148.2" y="121.4" transform="rotate(-90 148.2 121.4)">GND</text>
<text x="150.7" y="121.4" transform="rotate(-90 150.7 121.4)">3.3V</text>
<text x="153.3" y="121.4" transform="rotate(-90 153.3 121.4)">SDA</text>
<text x="155.8" y="121.4" transform="rotate(-90 155.8 121.4)">SCL</text>
<text x="28.4" y="130.4">GND</text>
<text x="60.2" y="130.4">GND</text>
<text x="71.6" y="130.4">GND</text>
<text x="25.8" y="132.9">SIGNAL</text>
<text x="29.3" y="135.5">VIN</text>
<text x="60.2" y="132.9">SIGNAL</text>
<text x="60.2" y="135.5">VIN</text>
<text x="69" y="132.9">SIGNAL</text>
<text x="72.5" y="135.5">VIN</text>
<text x="182.1" y="132.9">SCL(green)</text>
<text x="182.1" y="135.5">SDA(white)</text>
<text x="182.1" y="138">VIN(red)</text>
<text x="182.1" y="140.6">GND(black)</text>
<text x="129.7" y="148.2">STEMMA_QT</text>
<text x="129.7" y="145.6">STEMMA_QT</text>
<text x="129.7" y="155.8">STEMMA_QT</text>
<text x="129.7" y="153.3">STEMMA_QT</text>
<text x="129.7" y="150.7">STEMMA_QT</text>
<text x="182.1" y="150.7">SCL(green)</text>
<text x="182.1" y="153.3">SDA(white)</text>
<text x="182.1" y="155.8">VIN(red)</text>
<text x="182.1" y="158.3">GND(black)</text>
<text x="158" y="166">STEMMA_QT</text>
</g>
<g font-size="1.8" fill="#0000c2">
<text x="126.2" y="27.4">Adafruit</text>
<text x="126.2" y="29.5">Visible</text>
<text x="133.6" y="29.5">Light</text>
<text x="134.8" y="27.4">6-channel</text>
<text x="139.5" y="29.5">Sensor</text>
<text x="93.7" y="35.3">10K</text>
<text x="98.6" y="35.3">thermistor</text>
<text x="126.2" y="31.5">(AS7262)</text>
<text x="131.2" y="49.3">Battery</text>
<text x="134.8" y="51.3">Reading</text>
<text x="139.1" y="49.3">Voltage</text>
<text x="39.4" y="71.6">12V</text>
<text x="44.1" y="71.6">Bias</text>
<text x="49.3" y="71.6">Voltage</text>
<text x="142.5" y="66.3">Feather</text>
<text x="150.7" y="66.3">Adalogger</text>
<text x="40.6" y="73.7">Boost</text>
<text x="44.7" y="75.7">(TPS61040)</text>
<text x="47.1" y="73.7">Converter</text>
<text x="206.5" y="72.9">Lithium</text>
<text x="206.5" y="74.9">Battery</text>
<text x="214.4" y="74.9">3.7V</text>
<text x="214.6" y="72.9">Ion</text>
<text x="174.2" y="83.8">Power</text>
<text x="181" y="83.8">Switch</text>
<text x="13.3" y="88.4">beacon</text>
<text x="16.7" y="86.4">LED</text>
<text x="41.2" y="95.5">350mA</text>
<text x="48.8" y="95.5">BuckToot</text>
<text x="44.2" y="97.5">LED Driver</text>
<text x="95.2" y="100.1">BNC</text>
<text x="100.2" y="100.1">to</text>
<text x="88.7" y="102.1">salinity</text>
<text x="96.8" y="102.1">probe</text>
<text x="116.9" y="113">Carrier</text>
<text x="117.2" y="111">EZO Isolated</text>
<text x="124.5" y="113">Board</text>
<text x="195.3" y="134.6">Blue</text>
<text x="195.3" y="136.7">Fast</text>
<text x="200.5" y="136.7">Temp</text>
<text x="200.7" y="134.6">Robotics</text>
<text x="206.6" y="136.7">Sensor</text>
<text x="130.8" y="138.9">STEMMA QT</text>
<text x="131.7" y="141">from</text>
<text x="137.2" y="141">hub</text>
<text x="195.6" y="153.4">Blue</text>
<text x="195.6" y="155.5">Pressure</text>
<text x="200.9" y="153.4">Robotics</text>
<text x="205" y="155.5">Sensor</text>
<text x="210.3" y="153.4">Bar</text>
</g>
<g font-size="1.8" fill="#a90000">
<text x="196.1" y="74.7">0</text>
<text x="196.1" y="72.1">1</text>
<text x="174.6" y="78.5">0</text>
<text x="184.7" y="78.5">1</text>
<text x="121.2" y="95">0</text>
<text x="121.2" y="97.5">1</text>
<text x="121.2" y="100.1">2</text>
<text x="121.2" y="102.6">3</text>
<text x="121.2" y="105.2">4</text>
<text x="179.6" y="131.8">1</text>
<text x="179.6" y="134.4">2</text>
<text x="179.6" y="136.9">3</text>
<text x="179.6" y="139.4">4</text>
<text x="179.6" y="149.6">1</text>
<text x="179.6" y="152.1">2</text>
<text x="179.6" y="154.7">3</text>
<text x="179.6" y="157.2">4</text>
</g>
<g font-size="1.4" fill="#0000c2">
<text x="196.3" y="145">(cut</text>
<text x="200.4" y="145">wires</text>
<text x="205.3" y="145">as</text>
<text x="208.1" y="145">purchased,</text>
<text x="217.4" y="145">solder</text>
<text x="223.1" y="145">STEMMA QT)</text>
</g>
</svg>
